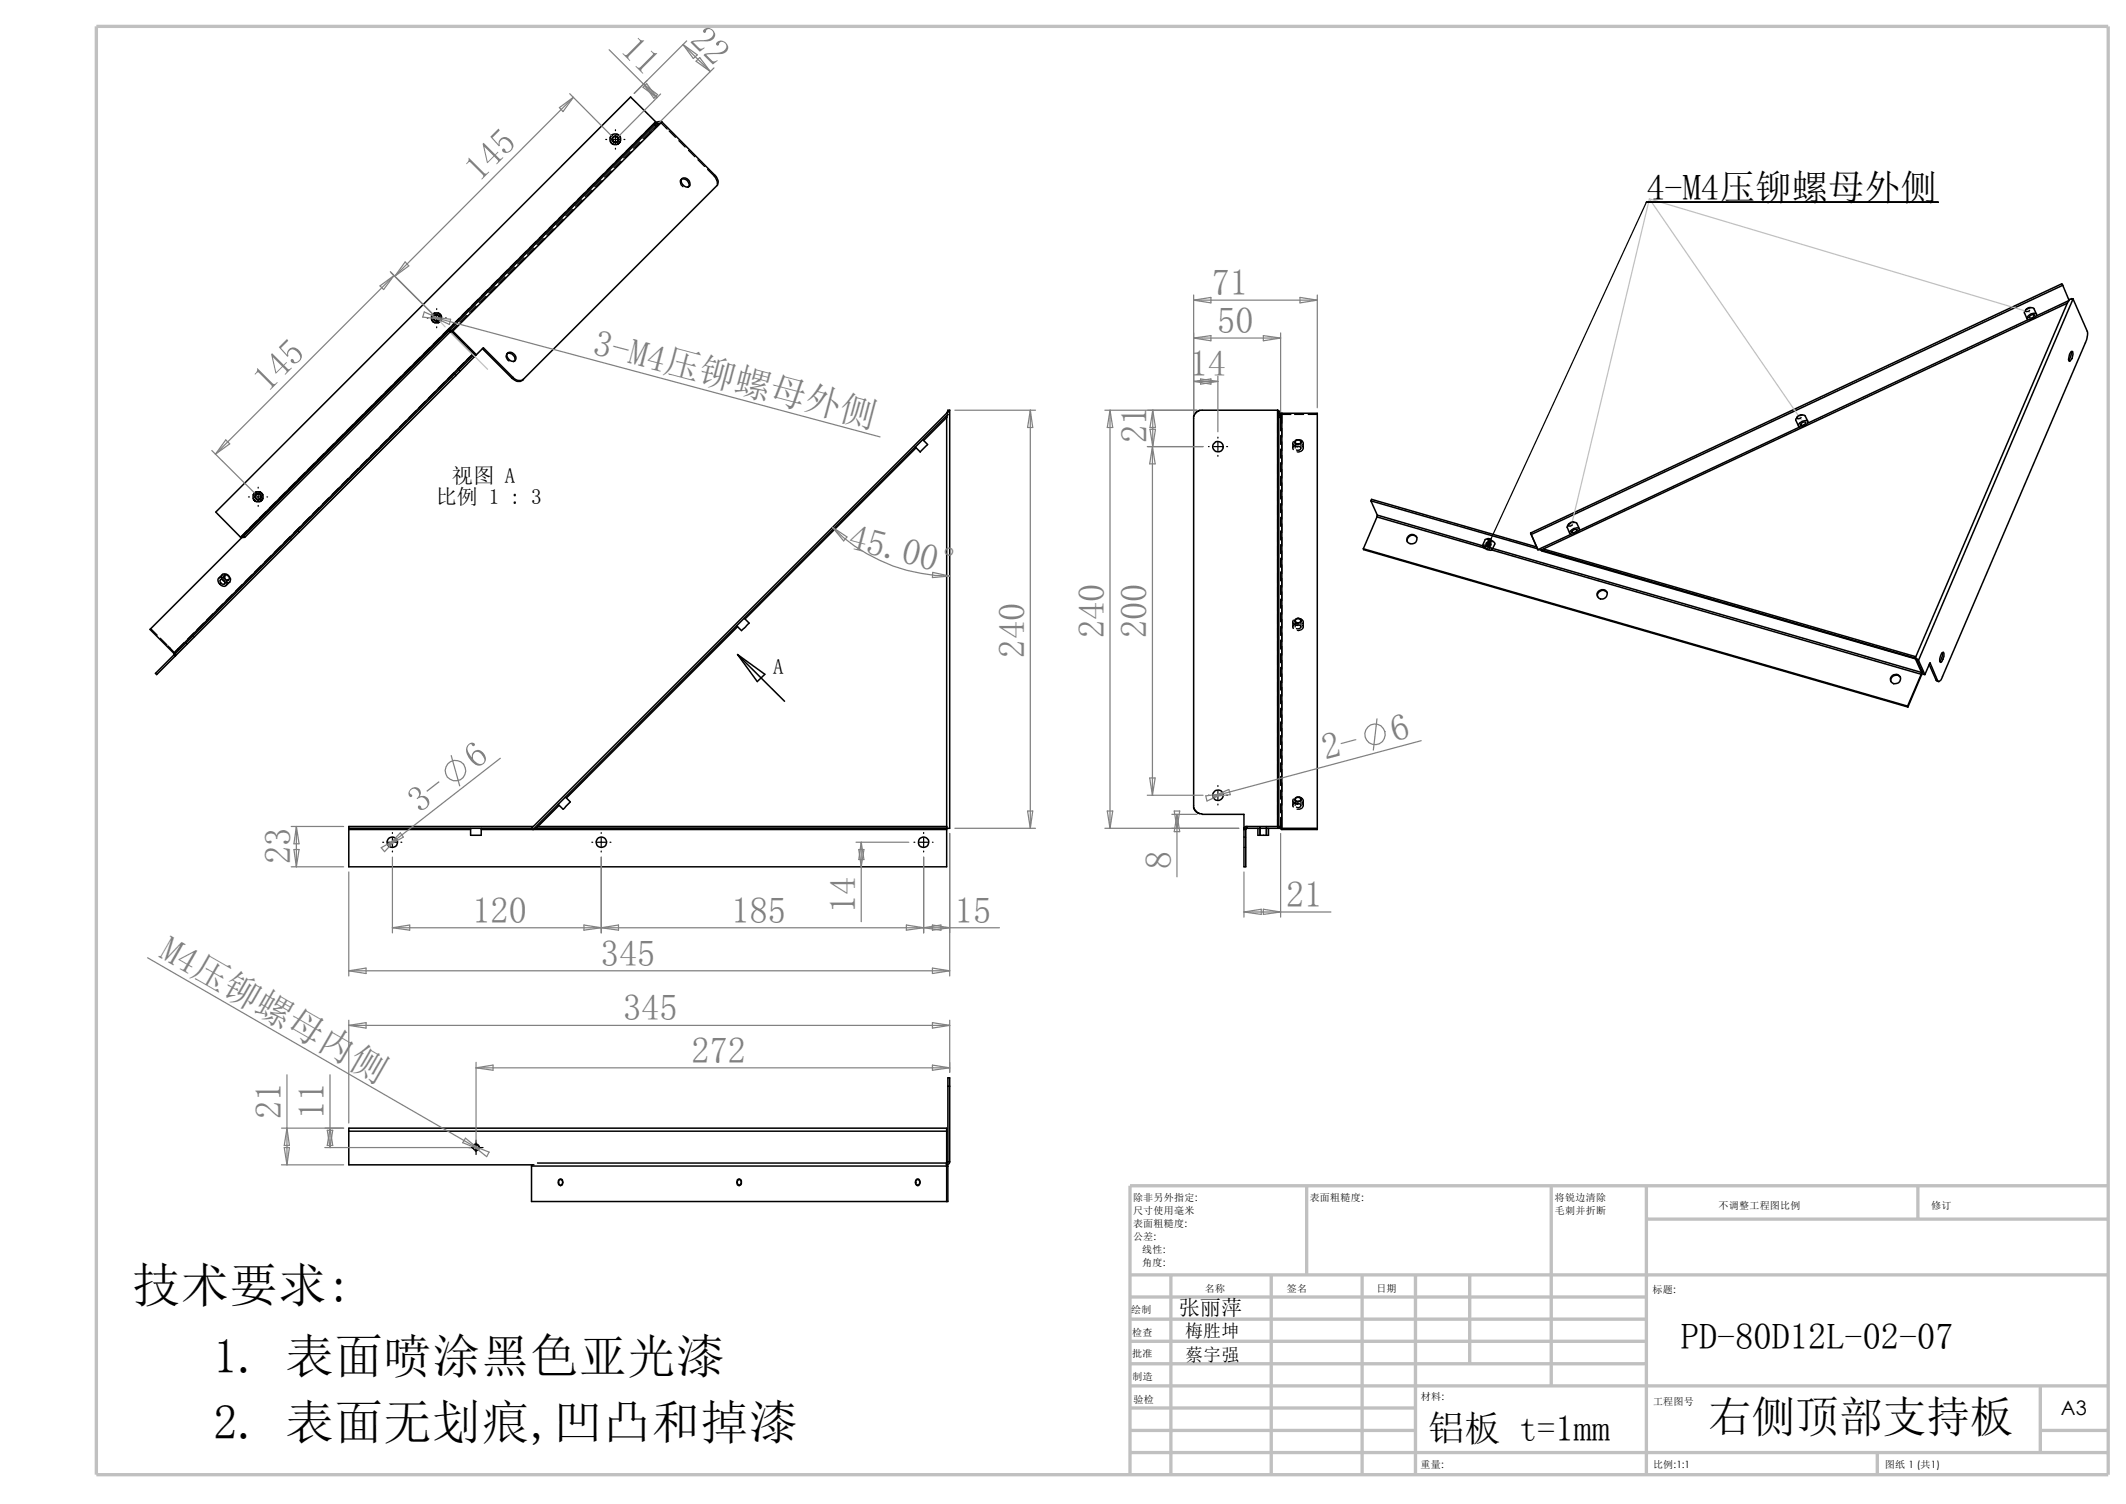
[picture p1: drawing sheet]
<svg xmlns="http://www.w3.org/2000/svg" width="297mm" height="210mm" viewBox="0 0 297 210" stroke-linecap="round" stroke-linejoin="round" font-family="sans-serif">
<g fill="none" stroke="#c0c0c0" stroke-width=".47">
<path d="M13.5 3.7h281v202.2h-281zM157.9 178h136.6M163.6 178v27.9M177.6 178v27.9M182.5 165.6v12.4M190.3 178v27.9M197.7 178v27.9M205.3 178v12.4M216.7 165.6v27.9M230 170.2h64.5M230 165.6v40.3M267.9 165.6v4.6"/>
<path d="M294.5 165.6h-136.6v40.3M157.9 199.7h39.8M157.9 193.5h136.6M157.9 196.6h39.8M157.9 181.1h72.1M157.9 184.2h72.1M157.9 187.3h72.1M157.9 190.4h72.1M285 199.7h9.5M285 193.5v9.3M157.9 202.8h136.6M262.3 202.8v3.1"/>
</g>
<g fill="none" stroke="#000" stroke-width=".21">
<path d="M85.4 19.9l.4 .3 .6-.1 .3-.5-.1-.6-.5-.3-.5 .1-.4 .5v.3l.2 .4M85.7 19.7l.1 .1a.42 .42 0 0 0 .6-.3 .42 .42 0 0 0-.5-.5 .42 .42 0 0 0-.3 .6l.1 .2M91.6 17l-.2 .4M91.6 17l.1 .2M91.6 17l-58 58M91.6 17l-3.5-3.5-58 58 3.5 3.5M92.5 17l7.4 7.5a1.02 1.02 0 0 1 .2 1.5l-27 27M92.5 17a.67 .67 0 0 0-.8 .1l-29 29M92.5 17l-29.4 29.4M95.2 25a.76 .76 0 0 1 .9 .1 .76 .76 0 0 1 .2 .9 .8 .8 0 0 1-.9-.1 .8 .8 0 0 1-.2-.9zM95.2 25a.81 .81 0 0 1 1 1M288.2 39.8l-74.3 34.8"/>
<path d="M288.2 39.8l.9 2.2M288.2 39.8l-.2-.2-74.2 34.8M60.5 44.9l.2 .2 .7-.1 .3-.4-.1-.6-.4-.3-.6 .1-.3 .4v.4l.2 .3M60.7 44.7h.1a.42 .42 0 0 0 .6-.3 .42 .42 0 0 0-.5-.5 .42 .42 0 0 0-.3 .6l.1 .2M62.7 46.1a.33 .33 0 0 1 .5 .1l3.3 3.3M62.7 46.1l3.3 3.3M62.7 46.1l-41.7 41.8 3.3 3.3M63.1 46.4l-.2-.1-28.7 28.7a.4 .4 0 0 0-.6 0M63.1 46.4l3.3 3.3 1.1-1.1 4.2 4.1M63.5 52.2l.2 .3M66 49.4l.1 .3M66 49.4l-41.7 41.8"/>
<path d="M66.1 49.7l-44.4 44.3 .2 .2 41.8-41.7M66.1 49.7l.2 .1M66.1 49.4h-.1M66.3 49.8l-2.6 2.7M66.3 49.5v.3M67.4 48.7l4.1 4.1M70.9 49.4a.76 .76 0 0 1 .9 0 .76 .76 0 0 1 .2 .9 .8 .8 0 0 1-.9-.1 .8 .8 0 0 1-.2-.8zM70.9 49.4a.81 .81 0 0 1 1 1M71.5 52.8a1.04 1.04 0 0 0 1.6 .2M71.7 52.7a1.07 1.07 0 0 0 1.4 .3M71.7 52.7l-.2 .1M132.2 57.7l-57.9 58"/>
<path d="M132.2 57.7l.2 .2M132.2 58v57.7M132.4 57.9l-.2 .4-3.2 3.2M132.4 57.9l-57.9 57.9M132.7 57.3l-.5 .4M132.7 57.3v58.4h-.5M132.7 57.3h-.3l-.2 .4M178.5 57.3l.3 .1 .1 .3M178.5 57.3l.1 .4M178.5 57.3h-10.9l-.6 .4-.2 .4v54.7l.4 .6 .7 .3M178.5 57.3v58.1M178.6 57.7h.3"/>
<path d="M178.6 57.7v57.7M178.9 57.7v.1M179.1 57.7a.62 .62 0 0 0-.5 .6M179.1 57.7h4.9v58.1h-4.9M179.1 57.7v58.1M251.4 59.1l.4-.3 .5-.1h.1l.2 .2a.99 .99 0 0 1-1.4 .6zM251.5 59.6l-30.9 14.5M251.6 59.1l.4-.2h.2a.43 .43 0 0 1-.2 .4 .43 .43 0 0 1-.5 0zM252.6 58.8l-.4-.7a.92 .92 0 0 0-1.3 .6l.3 .8M283.4 44.1l.4-.3 .4-.1 .3 .1a.67 .67 0 0 1-.7 .7 .5 .5 0 0 1-.6 0zM283.4 44.6l-30.9 14.5M283.5 44.2l.4-.3 .3 .1a.46 .46 0 0 1-.7 .3z"/>
<path d="M284.5 43.9l-.4-.8a.9 .9 0 0 0-1.3 .6l.4 .8M288.8 42.3l-73.5 34.5M288.8 42.3l-21.3 49.6M289.1 42l-.3 .3M289.1 42l-4.6 2.1M289.3 49.1v.6l-.3 .6M289.4 49.1h.1a1.24 1.24 0 0 1-.4 1.4v-.1a1.64 1.64 0 0 1 .3-1.3zM289.6 41.7l-.6 .1M289.6 41.7l2 4.6a2.89 2.89 0 0 1-.3 1.5l-20 46.9-.4 .5-.2-.2M289.6 41.7l-.3 .1M289.6 41.7l-21.6 50.5M33.6 75l.2 .1"/>
<path d="M35.6 69.8l.2 .3 .6-.1 .3-.4v-.6l-.4-.3h-.7l-.3 .4v.5l.3 .3M35.8 69.6a.37 .37 0 0 0 .5 0 .37 .37 0 0 0-.1-.6 .37 .37 0 0 0-.5 .3l-.1 .1 .2 .2M128 62.5l-23.9 23.9M128.9 61.4l.7 .7-1 1-.8-.7M181.1 61.5a.35 .35 0 0 1 .4-.1 .35 .35 0 0 1 .1 .5 .35 .35 0 0 1-.5 .1 .35 .35 0 0 1 0-.5zM190.5 76.6l76 22M190.5 76.6v.2l76 21.9M191.5 69.9l.9 2M191.5 69.9l23.3 6.7M191.5 69.9l.1-.2 23.1 6.7M192.4 72.2l14.9 4.3M192.4 72.2l-1.9 4.4"/>
<path d="M192.4 71.9l14.7 4.3 .4-.8a1.24 1.24 0 0 1 1.3 .5l-.4 .9M192.4 71.9v.3M196.8 74.8a.68 .68 0 0 1 .9-.1 .68 .68 0 0 1 .2 .9 .68 .68 0 0 1-.9 .3 .6 .6 0 0 1-.5-.5 .6 .6 0 0 1 .3-.6zM198 75.1a.75 .75 0 0 0-1-.3 .75 .75 0 0 0-.4 .8M207.1 76.2a1.17 1.17 0 0 1 1.3 .6 1.27 1.27 0 0 1-1.3-.6zM207.4 76.3a.68 .68 0 0 1 .8 .3 .68 .68 0 0 1-.8-.3zM208.4 76.8l60 17.3M208.5 76.6l59.9 17.3M213.8 74.4l.1 .2M213.8 74.4l1 2.4M213.9 74.6l.9 2.2M214.8 76.8h.5"/>
<path d="M215.3 76.8v.1l52.3 15.1M215.3 76.8l52.2 15.1M215.6 76.7l52 15-.1 .2M219.4 74.2l.5-.4 .4-.1 .3 .1a.96 .96 0 0 1-1.2 .7h-.1zM219.5 74.6l-4.7 2.2M219.6 74.2a.47 .47 0 0 1 .7-.2l-.4 .4h-.2zM220.3 73.1a.92 .92 0 0 0-1.4 .6l.4 .8M220.3 73l.3 .8M24.3 91.2v.2M30.5 80.8a.72 .72 0 0 1 1 0 .72 .72 0 0 1 0 1 .9 .9 0 0 1-1-1zM30.6 80.7l.5-.5a.79 .79 0 0 1 .8 .2 .79 .79 0 0 1 .2 .9l-.5 .4M30.8 80.9a.4 .4 0 0 1 .5 .2 .4 .4 0 0 1 0 .5l-.4-.2a.33 .33 0 0 1-.1-.5z"/>
<path d="M103 87.5l-23.9 23.9M103 91.4l6.6 6.5M103 91.4l3.8 2.7-1 1.1zM104 86.3l.6 .7-1 1.1-.7-.7M181 86.6a.38 .38 0 0 1 .4-.2 .38 .38 0 0 1 .3 .4 .38 .38 0 0 1-.5 .2 .38 .38 0 0 1-.2-.4zM223.3 82.5a.7 .7 0 0 1 .9-.1 .7 .7 0 0 1 .3 .9 .7 .7 0 0 1-.9 .3 .64 .64 0 0 1-.3-1.1zM224.5 82.7a.76 .76 0 0 0-.9-.2 .76 .76 0 0 0-.4 .8M264.3 94.4a.68 .68 0 0 1 1.2 .1 .68 .68 0 0 1-.7 1 .61 .61 0 0 1-.7-.4 .61 .61 0 0 1 .2-.7zM265.5 94.6a.74 .74 0 0 0-.9-.2 .74 .74 0 0 0-.4 .8M266.5 98.6v.1M267.5 91.9l.5 .3M267.5 91.9l.1 .1"/>
<path d="M267.5 91.9l.9 2M267.6 92l.2 .1M267.8 92.1l.2 .1M267.8 92.1l.9 2 .2 .1M268 92.2l.9 2M268.4 94.1l-1.9 4.5M268.4 94.1v.1M268.4 93.9v.2M268.4 94.2l-1.9 4.5M268.5 93.7l-.1 .2M268.5 93.8l-.1 .4M268.9 94.2l.7-1.7 1.1 2.5"/>
<path d="M269.5 92.8l1 2.2M270.5 95l.3 .2M270.5 95h.2M271.3 91.2l.2-.1a1.3 1.3 0 0 1-.4 1.4 1.04 1.04 0 0 1 .2-1.3zM271.4 91.1l-.1 .6-.3 .7M48.7 115.7v.1M48.7 115.8h17M48.7 115.8v5.2h83.5v-5.2M48.7 115.7h25.6M65.7 115.7v.9h1.5v-.9M67.2 115.8h65M74.3 115.7l.2 .1"/>
<path d="M74.5 115.4h-25.8v.3M74.9 115.7l-.4 .1M74.9 115.7h57.3M75.1 115.4h57.1M78.1 112.4l-3.2 3.3M79 111.3l.7 .7-.9 .9-.1 .1-.7-.7M132.2 115.7v.1M167.9 113.7h5.9v2M173.8 115.8h.2M173.8 115.8v5.2h.2v-5.2M174.2 115.4a.34 .34 0 0 0-.4 .4M174.2 115.7h-.1l-.1 .1"/>
<path d="M174.2 115.4h4.7v.3h-4.7M174.2 115.4v.3M175.7 115.7v.9h1.5v-.9M178.8 115.7h.2M178.9 115.6l5.1 .1M178.9 115.7l.2 .1M181 111.5a.38 .38 0 0 1 .4-.2 .38 .38 0 0 1 .3 .4 .38 .38 0 0 1-.5 .2 .38 .38 0 0 1-.2-.4zM48.7 157.9v-.4h83.5v.4M48.7 157.9v4.7h25.9M48.7 157.9h83.5M132.2 157.9v4.7a.43 .43 0 0 0 .5-.4M132.4 151.7v-1.2h.3v1.2"/>
<path d="M132.4 151.7v10.5M132.4 151.7h.3M132.7 151.7v10.5M74.3 162.8v5h58.1v-5M74.3 162.8h58.1M74.4 162.6l-.1 .2M75.1 162.4h57.1M78.1 164.8a.36 .36 0 0 1 .5 .1 .36 .36 0 0 1-.2 .5 .36 .36 0 0 1-.4-.2 .36 .36 0 0 1 .1-.4zM103.2 164.7a.36 .36 0 0 1 .3 .4 .36 .36 0 0 1-.3 .3l-.2-.2v-.3zM128 164.8a.33 .33 0 0 1 .5 .1 .33 .33 0 0 1-.1 .5 .33 .33 0 0 1-.5-.1 .33 .33 0 0 1 .1-.5zM132.2 162.4v5.4M132.3 162.6v.1"/>
<path d="M132.3 162.7l.1 .1M132.4 162.2l-.2 .2M132.4 162.2h.3"/>
<circle cx="170.1" cy="62.4" r=".71"/>
<circle cx="54.8" cy="117.6" r=".72"/>
<circle cx="84" cy="117.6" r=".72"/>
<circle cx="129" cy="117.6" r=".74"/>
<circle cx="170.1" cy="111.1" r=".73"/>
<circle cx="66.5" cy="160.2" r=".39"/>
</g>
<g fill="none" stroke="#000" stroke-width=".17">
<path d="M84.6 19.5h.2M85.3 19.5h1.3M85.5 19.6a.49 .49 0 0 1 .4-.6 .49 .49 0 0 1 .5 .5 .49 .49 0 0 1-.5 .4M86 18.1v.1M86 18.9v1.2M87.2 19.5h.1M89.4 19.8l-.9 .9M89.6 19.8l-.9 .9M89.7 18.9l-.9 .9M91 18.5l-1 .9M91.4 17.4l.2 .2M91.6 17.6l-1.8 1.7"/>
<path d="M91.6 17l-1.4 1.4M91.7 17.2l-.1 .4M91.7 17.1l.2 .2M91.9 17.3l-.3 .3M92.3 17.1l-.4 .2M92.3 17.1l-.9 .9M92.3 17.1l.9 .9M92.5 17l-.2 .1M93.5 18.3l.9 .9M94.8 19.6l.9 .9M69.5 39.1l-.9 .9M70.5 38.7l-.9 .8"/>
<path d="M70.7 38.7l-.9 .9M70.9 37.7l-.9 .9M71.9 37.3l-.9 .9M72.1 37.3l-.9 .9M72.2 36.4l-.9 .9M73.2 36l-.9 .9M73.4 36l-.8 .9M73.5 35.1l-.9 .8M74.5 34.6l-.8 .9M74.8 34.6l-.9 .9M74.9 33.7l-.9 .9M75.9 33.3l-.9 .9"/>
<path d="M76.2 33.3l-1 .9M76.2 32.3l-.8 .9M77.3 31.9l-.9 .9M77.5 32l-.9 .9M77.6 31l-.9 .9M78.6 30.6l-.9 .9M78.8 30.6l-.9 .9M79 29.6l-.9 .9M80 29.2l-1 .9M80.2 29.3l-.9 .8M80.3 28.3l-.9 .9M81.3 27.9l-.9 .9"/>
<path d="M81.5 27.9l-.9 .9M81.6 27l-.9 .9M82.6 26.5l-.9 .9M82.9 26.5l-.9 .9M83 25.6l-.9 .9M84 25.2l-.9 .9M84.2 25.2l-.9 .9M84.3 24.3l-.9 .8M85.3 23.8l-.8 .9M85.6 23.9l-.9 .9M85.7 22.9l-.9 .9M86 20.7v.1"/>
<path d="M86.7 22.5l-.9 .9M86.9 22.5l-.9 .9M87 21.5l-.9 1M88 21.2l-.9 .9M88.3 21.2l-.9 .9M88.4 20.2l-.9 .9M95.2 25a.67 .67 0 0 0 .2 1.1M96.2 21l.9 .9M96.3 26l-.3 .2M97.5 22.3l.9 .9M98.8 23.7l1 .9M99.8 24.6a1.69 1.69 0 0 1 .4 1.1"/>
<path d="M99.9 24.5l-.1 .1M270.8 28.2h-40.8l-22.1 47.8M49.3 59.3l-.9 .9M50.7 57.9l-1 .9M52 56.6l-.9 .9M53.3 55.2l-.8 .9M54.7 53.9l-.9 .9M56 52.5l-.8 .9M56.7 58.7l-.9 .9M57.4 51.2l-.9 .9M58.1 57.4l-1 .9M58.7 49.9l-.9 .9"/>
<path d="M59.4 56l-.9 .9M59.7 44.4h.1M60.1 48.5l-.9 .9M60.4 44.4h1.2M60.5 44.5a.48 .48 0 0 1 .5-.6 .48 .48 0 0 1 .5 .6 .48 .48 0 0 1-.6 .4M60.7 54.7l-.8 .9M61 43.1v.1M61 43.8v1.2M61 45.6v.2M61.4 47.2l-.9 .8M62.1 53.3l-.9 .9M62.2 44.4h.2"/>
<path d="M62.8 45.8l-.9 .9M62.9 46l.9 .9M63.1 52.7l.1 .2M63.1 46.3h.1M63.5 52l-.9 .9M63.8 45.4l-.9 .9M63.9 47l.9 1M64 45.4l-.9 .9M64.1 51.6l.2 .2M64.1 44.4l-.9 .9M64.8 50.6l-.9 1M65.2 44l-1 1"/>
<path d="M65.2 48.4l1 .9M65.4 44.1l-.9 .9M65.5 43.1l-.9 .9M66.2 49.3l.1 .2M66.2 49.3l-1 .9M66.2 49.3l-.1 .1M66.5 42.7l-.9 .9M66.7 42.7l-.9 .9M66.8 41.8l-.9 .9M67.8 41.4l-.9 .8M68.1 41.4l-.9 .8M68.2 40.4l-.9 .9"/>
<path d="M69.2 40l-.9 .9M69.4 40l-.9 .9M71 49.3a.66 .66 0 0 0 .1 1.1M71.9 50.4l-.2 .1M72 50.3l-.2 .2M178.5 57.3v1.2M178.5 59.1v1.3M178.9 57.8v2.4M179.1 57.7v1.4M179.1 59.8v1.2M180.3 57.9h-1.2l-.2 .4h-.3M180.8 57.9h1.3"/>
<path d="M182.8 57.9h1.2M251.7 57.9h.1M251.7 57.9h-.2a.57 .57 0 0 0-.5 .5 .46 .46 0 0 0 .6-.1M283.6 42.9h.1M283.6 42.9a.72 .72 0 0 0-.6 .4v.2h.1l.4-.1v-.1M34.2 75l-.4 .1M34.5 74.1l-.9 .9M34.7 69.4h.1M35.4 69.4h1.3M35.6 69.5a.49 .49 0 0 1 .4-.6 .49 .49 0 0 1 .6 .5 .49 .49 0 0 1-.7 .4M35.9 72.7l-1 1M36.1 68v.2"/>
<path d="M36.1 68.7v1.3M36.1 70.6v.1M36.5 79l-.9 .8M37.2 71.4l-.9 .9M37.3 69.4h.1M37.8 77.6l-.8 .9M38.5 70.1l-.9 .9M39.2 76.2l-.9 .9M39.9 68.7l-.9 .9M40.6 74.9l-.9 .9M40.6 75.2l.1 .2M41.2 67.4l-.9 .8"/>
<path d="M41.6 74.2l.2 .1M41.9 73.5l-.9 .9M42.6 66l-.9 .9M43.3 72.2l-1 .9M43.9 64.7l-.9 .9M44.6 70.9l-.9 .9M45.3 63.3l-.9 .9M45.9 69.5l-.9 .9M46.6 62l-.9 .9M47.3 68.2l-.9 .8M48 60.6l-.9 .9M48.6 66.8l-.8 .9"/>
<path d="M50 65.4l-.9 1M51.3 64.1l-.9 .9M52.7 62.8l-.9 .9M54 61.4l-.9 .9M55.4 60.1l-.9 .9M168.8 62.4h.1M169.5 62.4h1.3M170.1 61v.2M170.1 61.8v1.2M170.1 63.6v.1M171.4 62.4h.1M178.5 61v1.3"/>
<path d="M178.5 62.9v1.3M178.5 64.9v1.2M178.5 66.8v1.2M178.5 68.7v1.2M178.5 70.6v1.2M178.5 72.5v1.2M178.5 74.4v1.2M178.5 76.3v1.3M178.5 78.2v1.3M178.9 60.8v1.3M178.9 62.7v1.3M178.9 64.6v1.3"/>
<path d="M178.9 66.5v1.3M178.9 68.4v1.3M178.9 70.3v1.3M178.9 72.2v1.3M178.9 74.1v1.3M178.9 76v1.3M178.9 77.9v1.3M178.9 79.8v1.3M179.1 61.7v1.2M179.1 63.6v1.3M179.1 65.5v1.3M179.1 67.4v1.3"/>
<path d="M179.1 69.3v1.3M179.1 71.2v1.3M179.1 73.1v1.3M179.1 75v1.3M179.1 76.9v1.3M179.1 78.8v1.3M180.6 61.9v.7M180.7 61.6a.39 .39 0 0 0 .1 .6M180.8 62.2a.35 .35 0 0 0-.1 .6M180.8 62.2l.2 .2h.4M180.9 61.7v.9M181 61.5l.1-.1a.42 .42 0 0 1 .5 0 .42 .42 0 0 1 .2 .4 .48 .48 0 0 1-.6 .3 .48 .48 0 0 1-.3-.5z"/>
<path d="M181.1 62.3h.4l.2 .3M181.2 61.4l.6 .1a.4 .4 0 0 1 .1 .6M181.4 62.1l-.6 .1M181.7 62.6l-.2 .3-.4-.1M181.7 61.7v.9M181.9 62.3a.55 .55 0 0 1 0 .7 .55 .55 0 0 1-.7 .1M182.1 61.9v.7M208.4 75.3l-.5-.1-.1 .1 .6 .3M219.8 72.9h.1M219.8 72.9h-.4a.4 .4 0 0 0-.3 .5h.3l.3-.1M21.1 87.8l.9 .9M22.4 89.1l.9 .9"/>
<path d="M23.5 90.2l.8 .9M24.3 91.2l.1-.1a.36 .36 0 0 1 .1 .5l-.2-.2M25.7 89.7l-1.3 1.4M26 89.8l.1 .2M27 88.8l.2 .1M27.1 88.3l-.9 .9M28.4 87l-.9 .9M29.8 85.7l-.9 .9M31.1 80.2a.78 .78 0 0 0 .1 .9 .78 .78 0 0 0 .9 .2M31.1 84.3l-.9 .9M31.4 80.6h.1M31.4 80.3v.3"/>
<path d="M32 80.9v-.1v-.2l-.3-.3h-.2l-.7 .6M32 80.9h-.2M32 80.9l-.6 .6M32 80.4a.51 .51 0 0 0-.7-.1v.4l.3 .3h.4M32.5 83l-.9 .9M33.8 81.6l-.9 .9M35.2 80.3l-1 .9M178.5 80.1v1.3M178.5 82v1.3M178.5 83.9v1.3M178.5 85.8v1.3M178.5 87.7v1.3"/>
<path d="M178.5 89.6v1.3M178.5 91.5v1.3M178.5 93.4v1.3M178.5 95.3v1.3M178.5 97.2v1.3M178.5 99.1v1.3M178.9 81.7v1.3M178.9 83.7v1.2M178.9 85.6v1.2M178.9 87.5v1.2M178.9 89.4v1.2M178.9 91.3v1.2"/>
<path d="M178.9 93.2v1.2M178.9 95.1v1.3M178.9 97v1.3M178.9 98.9v1.3M179.1 80.7v1.3M179.1 82.6v1.3M179.1 84.5v1.3M179.1 86.4v1.3M179.1 88.3v1.3M179.1 90.3v1.2M179.1 92.2v1.2M179.1 94.1v1.2"/>
<path d="M179.1 96v1.2M179.1 97.9v1.2M179.1 99.8v1.2M180.6 86.8v.7M180.7 86.6a.56 .56 0 0 0 .1 .6 .56 .56 0 0 0 .6 .1M180.9 86.5a.48 .48 0 0 1 .5-.2 .48 .48 0 0 1 .4 .5 .47 .47 0 0 1-.6 .2 .47 .47 0 0 1-.3-.5zM180.9 86.7v.8M181.1 87.2h.4l.2 .3M181.2 86.3l.4 .1a.42 .42 0 0 1 .4 .2 .42 .42 0 0 1-.1 .5M181.4 87a.55 .55 0 0 0-.6 .2 .55 .55 0 0 0-.1 .6M181.7 87.5l-.2 .3h-.4M181.7 86.7v.8"/>
<path d="M181.9 87.2a.44 .44 0 0 1 .1 .5 .44 .44 0 0 1-.4 .3h-.4M182.1 86.8v.7M53.5 117.6h.1M54.2 117.6h1.2M54.8 116.2v.2M54.8 117v1.2M54.8 118.8v.2M56 117.6h.1M82.7 117.6h.1M83.4 117.6h1.2M84 116.2v.2M84 117v1.2"/>
<path d="M84 118.8v.2M85.2 117.6h.1M127.7 117.6h.1M128.4 117.6h1.2M129 116.2v.2M129 117v1.2M129 118.8v.2M130.3 117.6h.1M168.8 111h.1M169.5 111h1.3M170.1 109.7v.1M170.1 110.4v1.2"/>
<path d="M170.1 112.3v.1M171.4 111h.1M173.8 115.8h.2M173.8 118.3h.2M173.8 116.9h.2M174.2 115.4v.3h-.4M176 115.4v1.2M176.1 115.4v1.2M176.9 115.4v1.2M177 115.4v1.2M178.5 101v1.3M178.5 103v1.2"/>
<path d="M178.5 104.9v1.2M178.5 106.8v1.2M178.5 108.7v1.2M178.5 110.6v1.2M178.5 112.5v1.2M178.5 114.4v1.3M178.6 115.4v.3l.3-.1M178.9 115.7h.1M178.9 100.8v1.3M178.9 102.7v1.3M178.9 104.6v1.3M178.9 106.5v1.3"/>
<path d="M178.9 108.4v1.3M178.9 110.3v1.3M178.9 112.2v1.3M178.9 114.1v1.3M179.1 101.7v1.3M179.1 103.6v1.3M179.1 105.5v1.3M179.1 107.4v1.3M179.1 109.3v1.3M179.1 111.2v1.3M179.1 113.1v2.6M180.6 111.8v.7"/>
<path d="M180.7 111.5a.39 .39 0 0 0 .1 .6M180.8 112.1a.35 .35 0 0 0-.1 .6M180.8 112.1l.6 .2M180.9 111.6v.9M181 111.4l.1-.1a.42 .42 0 0 1 .5 0 .42 .42 0 0 1 .2 .5 .48 .48 0 0 1-.6 .2 .48 .48 0 0 1-.3-.5zM181.1 112.2l.5 .1 .1 .2M181.2 111.3a.67 .67 0 0 1 .9 .5l-.2 .3M181.4 112h-.4l-.2 .1M181.7 112.5l-.1 .2-.2 .1-.3-.1M181.7 111.6v.9M181.9 112.2a.47 .47 0 0 1 .1 .5 .47 .47 0 0 1-.4 .3h-.4M182.1 111.8v.7"/>
<path d="M66.5 159.2v2M65.5 160.2h2M66 160.4a.5 .5 0 0 1 .4-.7 .5 .5 0 0 1 .6 .5 .5 .5 0 0 1-.6 .5M78.1 164.7a.3 .3 0 0 1 .3-.1 .3 .3 0 0 1 .2 .3l.1 .2a.36 .36 0 0 1-.4 .5 .36 .36 0 0 1-.3-.5zM103 164.7a.33 .33 0 0 1 .4-.1 .33 .33 0 0 1 .2 .3 .42 .42 0 0 1 0 .5 .42 .42 0 0 1-.5 .1l-.1-.1-.1-.3zM128 164.7a.43 .43 0 0 1 .6 .1 .43 .43 0 0 1-.2 .6 .43 .43 0 0 1-.6-.1 .43 .43 0 0 1 .2-.6z"/>
</g>
<path d="M55.4 38.8l5 5M230.4 27.8l-10.9 45.5M230.4 27.8l53.1 15.8M230.4 27.8l21.3 30.9M61.3 44.7l.9 .9M63.1 46.5l5 5.1" fill="none" stroke="#c0c0c0" stroke-width=".17"/>
<g fill="none" stroke="#808080" stroke-width=".17">
<path d="M78.1 15l2-1.4-1.4 2zM79.6 13.1l5.8 5.9M80.1 13.6l-24.9 25M85.1 6.9l6.7 6.7M89.8 12.2l.5-.5 1.5 1.9zM89.9 11.8l2 1.4-.5 .5zM92.3 13.1l-5.8 5.9M95.4 6.2l2 1.5-.5 .5zM95.4 6.2l3.8 3.8M95.9 5.7l-7.3 7.3M97.7 8l1.5 2-2-1.4zM99.7 9.5l-7.6 7.6"/>
<path d="M53.1 39.9l1.9-1.4-1.4 1.9zM54.5 37.9l6 6-5.9-5.8M55 38.5l-24.9 24.9M56.6 36.6l.5 .5-1.9 1.5zM59.3 43.6l2.2 .9-2.4-.2zM60.5 44.3l1 .2M60.5 44.3l2.4 .3-.1 .7zM61.5 44.5l61.4 16.5M133.4 57.3h11.3M143.9 57.3v58.4M143.9 57.3l.4 2.4h-.7zM154.3 57.3h12.9"/>
<path d="M155.1 57.3l.3 2.4h-.7zM155.1 57.3v58.4M160.7 59.9h.7l-.4 2.5zM161 57.3l.4 2.4h-.7zM161 57.3v5.1M166.8 47.2l2.4-.3v.7zM166.8 47.2h12.1M166.8 41.2v16.5M166.8 41.9l2.4-.4v.8zM166.8 53.3l2.4-.4v.7zM166.8 53.3h3.3M166.8 41.9h17.2"/>
<path d="M167.7 52.9l2.4 .4-2.4 .3zM170.1 52.5v7.8M176.5 46.9l2.4 .3-2.4 .4zM178.9 46.5v11M181.6 41.5l2.4 .4-2.4 .4zM184 41.2v15.7M29.6 62.9l6 5.9M31.5 61.4l.6 .6-2 1.4zM116.3 73.6a23.4 23.4 0 0 0 16.4 6.8M116.3 73.6l2 1.4-.4 .5zM130.3 79.9l2.4 .5-2.4 .2zM160.3 62.4h7.8"/>
<path d="M161 62.4v48.6M161 62.4l.4 2.4h-.8zM40.7 115.4h7.3M41.1 118.6h.7l-.4 2.4zM41.4 115.4l.4 2.4h-.7zM41.4 115.4v5.6M53.3 118.4l2.1-1.2-1.7 1.7zM54.8 119.7v10.6M55.9 116.3l.4 .6-2.1 1.2zM63 105.5l1.2 4.2M69.9 105.9l-15.7 12.2M84 119.7v10.6"/>
<path d="M119.6 117.6h7.4M120 118.6h.7l-.4 2.4zM120.3 117.6l.4 2.4h-.7zM120.3 117.6v11.1M129 119.7v10.6M132.7 116.4v19.9M133.4 115.7h11.3M143.6 113.2h.7l-.4 2.5zM154.3 115.7h18.8M154.7 113.2h.7l-.3 2.5zM160.3 111h7.8M160.6 108.6h.8l-.4 2.4z"/>
<path d="M163.7 113.7h3.5M164 113.2h.8l-.4 2.5zM164.4 113.7v8.7M164.4 113.7l.4 2.4h-.8zM168.4 111.1l2.5-.3-2.3 1zM169.5 111.2l2.2-1 .2 .8zM170.9 110.8l-1.4 .4M178.9 116.4v11.7M192.4 100.4l-.5 4.3M198.5 103.4l-27.6 7.4M20.6 133.7l45.5 26.3M40.7 121h7.3"/>
<path d="M48.7 121.8v14.5M48.7 135.6h84M48.7 135.6l2.4-.4v.7zM54.8 129.5h84.8M54.8 129.5l2.4-.3v.7zM81.6 129.2l2.4 .3-2.4 .4zM84 129.5l2.4-.3v.7zM126.6 129.2l2.4 .3-2.4 .4zM129 129.5l2.4-.3v.7zM130.3 135.2l2.4 .4-2.4 .3zM130.3 129.2l2.4 .3-2.4 .4zM173.8 127.3l2.4-.3v.7z"/>
<path d="M173.8 127.3h12.1M173.8 121.8v6.3M176.5 127l2.4 .3-2.4 .4zM39.3 157.5h8.7M40.1 157.5l.3 2.4h-.7zM40.1 150.1v12.5M45.7 157.8h.8l-.4 2.4zM46.1 157.5l.4 2.4h-.8zM46.1 150.1v10.1M48.7 142.5v14.3M48.7 143.2l2.4-.4v.8zM48.7 143.2h84"/>
<path d="M65 158.9l1.9 1.5-2.3-.8zM66.1 160l.8 .4M66.1 160l2.2 .9-.3 .6zM66.5 148.3v11.2M66.5 149.1h66.2M66.5 149.1l2.4-.4v.7zM130.3 142.8l2.4 .4-2.4 .4zM130.3 148.7l2.4 .4-2.4 .3zM132.7 142.5v7.2M39.3 162.6h8.7M39.7 160.2h.7l-.3 2.4zM45.4 160.2h20.3"/>
<circle cx="63.6" cy="107.6" r="1.43"/>
<circle cx="192.1" cy="102.5" r="1.43"/>
</g>
<path d="M207.6 75.8a.37 .37 0 0 1 .5-.1 .37 .37 0 0 1 .2 .5 .37 .37 0 0 1-.5 .1l.1-.3-.1 .3-.2-.2z" fill-rule="evenodd" fill="#000" stroke="#000" stroke-width=".17"/>
<g font-size="6.7">
<text x="18.5" y="181.8">技术要求:</text>
<text x="29.8" y="191.7">1. 表面喷涂黑色亚光漆</text>
<text x="29.8" y="200.9">2. 表面无划痕,凹凸和掉漆</text>
</g>
<text font-size="6.1" x="238.6" y="199.9">右侧顶部支持板</text>
<g font-size="5.1" fill="#808080">
<text x="96.2" y="5.8" transform="rotate(45 96.2 5.8)">22</text>
<text x="86.5" y="7.2" transform="rotate(45 86.5 7.2)">11</text>
<text x="67" y="25.5" transform="rotate(-45 67 25.5)">145</text>
<text x="169.3" y="41.2">71</text>
<text x="170" y="46.5">50</text>
<text x="82.6" y="49.4" transform="rotate(15 82.6 49.4)">3-M4压铆螺母外侧</text>
<text x="166.2" y="52.5">14</text>
<text x="37.4" y="54.9" transform="rotate(-45 37.4 54.9)">145</text>
<text x="160.2" y="61.9" transform="rotate(-90 160.2 61.9)">21</text>
<text x="118.3" y="76.5" transform="rotate(15 118.3 76.5)">45.00°</text>
<text x="154.3" y="89.2" transform="rotate(-90 154.3 89.2)">240</text>
<text x="160.2" y="89.2" transform="rotate(-90 160.2 89.2)">200</text>
<text x="143.1" y="91.8" transform="rotate(-90 143.1 91.8)">240</text>
<text x="66.5" y="107.5" transform="rotate(-38 66.5 107.5)">6</text>
<text x="185.2" y="106.2" transform="rotate(-15 185.2 106.2)">2-</text>
<text x="194.8" y="103.6" transform="rotate(-15 194.8 103.6)">6</text>
<text x="58.6" y="113.6" transform="rotate(-38 58.6 113.6)">3-</text>
<text x="40.6" y="120.7" transform="rotate(-90 40.6 120.7)">23</text>
<text x="163.6" y="121.3" transform="rotate(-90 163.6 121.3)">8</text>
<text x="66" y="128.8">120</text>
<text x="102.2" y="128.8">185</text>
<text x="119.5" y="127.5" transform="rotate(-90 119.5 127.5)">14</text>
<text x="133.4" y="128.8">15</text>
<text x="179.7" y="126.6">21</text>
<text x="22.1" y="133.6" transform="rotate(30 22.1 133.6)">M4压铆螺母内侧</text>
<text x="83.9" y="134.8">345</text>
<text x="87" y="142.5">345</text>
<text x="96.6" y="148.4">272</text>
<text x="39.3" y="156.3" transform="rotate(-90 39.3 156.3)">21</text>
<text x="45.3" y="156.3" transform="rotate(-90 45.3 156.3)">11</text>
</g>
<g font-size="5.1">
<text x="230" y="27.9">4-M4压铆螺母外侧</text>
<text x="234.8" y="188.4">PD-80D12L-02-07</text>
<text x="199.5" y="201.2">铝板 t=1mm</text>
</g>
<g font-size="3">
<text x="60.9" y="70.4">比例 1 : 3</text>
<text x="63.1" y="67.4">视图 A</text>
<text x="108" y="94.1">A</text>
<text x="164.7" y="183.6">张丽萍</text>
</g>
<text font-size="2.8" x="287.9" y="197.6">A3</text>
<g font-size="2.5">
<text x="165.6" y="190">蔡宇强</text>
<text x="165.6" y="186.6">梅胜坤</text>
</g>
<g font-size="1.4">
<text x="158.3" y="167.7">除非另外指定:</text>
<text x="183" y="167.7">表面粗糙度:</text>
<text x="217.2" y="167.6">将锐边清除</text>
<text x="158.3" y="169.5">尺寸使用毫米</text>
<text x="158.3" y="171.4">表面粗糙度:</text>
<text x="158.3" y="173.2">公差:</text>
<text x="217.2" y="169.5">毛刺并折断</text>
<text x="240.1" y="168.7">不调整工程图比例</text>
<text x="269.8" y="168.9">修订</text>
<text x="159.6" y="176.8">角度:</text>
<text x="159.6" y="175">线性:</text>
<text x="158" y="183.4">绘制</text>
<text x="168.3" y="180.4">名称</text>
<text x="179.8" y="180.4">签名</text>
<text x="192.3" y="180.4">日期</text>
<text x="230.8" y="180.6">标题:</text>
<text x="158.2" y="189.5">批准</text>
<text x="158.2" y="186.5">检查</text>
<text x="158.2" y="192.7">制造</text>
<text x="158.4" y="195.9">验检</text>
<text x="198.5" y="195.4">材料:</text>
<text x="230.9" y="196.2">工程图号</text>
<text x="198.5" y="204.9">重量:</text>
<text x="230.9" y="204.9">比例:1:1</text>
<text x="263.3" y="204.9">图纸 1 (共1)</text>
</g>
</svg>
